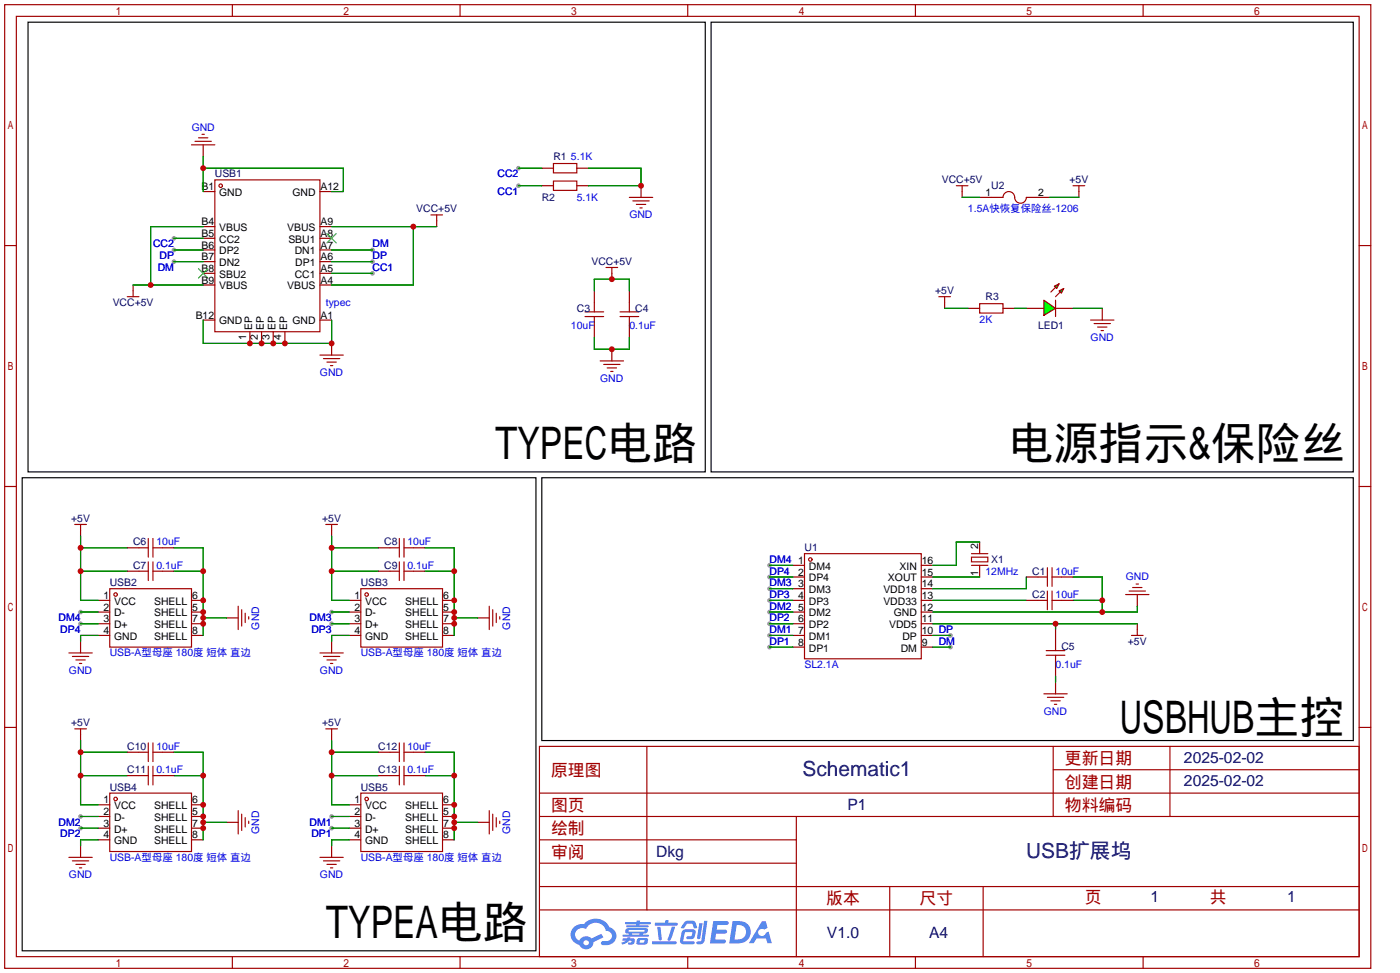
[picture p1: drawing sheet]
<svg xmlns="http://www.w3.org/2000/svg" width="305mm" height="212mm" viewBox="0 0 305 212" stroke-linecap="round" stroke-linejoin="round" font-family="sans-serif">
<g fill="#999">
<circle cx="167.4" cy="122.9" r=".51"/>
<circle cx="167.4" cy="125.5" r=".51"/>
<circle cx="167.4" cy="128" r=".51"/>
<circle cx="167.4" cy="130.6" r=".51"/>
<circle cx="167.4" cy="133.1" r=".51"/>
<circle cx="167.4" cy="135.6" r=".51"/>
<circle cx="167.4" cy="138.2" r=".51"/>
<circle cx="167.4" cy="140.7" r=".51"/>
<circle cx="206.8" cy="140.7" r=".51"/>
<circle cx="206.8" cy="138.2" r=".51"/>
<circle cx="81" cy="56.9" r=".51"/>
<circle cx="81" cy="54.4" r=".51"/>
<circle cx="37.8" cy="56.9" r=".51"/>
<circle cx="37.8" cy="54.4" r=".51"/>
<circle cx="17.5" cy="133.1" r=".51"/>
<circle cx="17.5" cy="135.6" r=".51"/>
<circle cx="72.1" cy="133.1" r=".51"/>
<circle cx="72.1" cy="135.6" r=".51"/>
<circle cx="17.5" cy="177.5" r=".51"/>
<circle cx="17.5" cy="180.1" r=".51"/>
<circle cx="72.1" cy="177.5" r=".51"/>
<circle cx="72.1" cy="180.1" r=".51"/>
<circle cx="81" cy="59.4" r=".51"/>
<circle cx="37.8" cy="51.8" r=".51"/>
<circle cx="112.8" cy="40.4" r=".51"/>
<circle cx="112.8" cy="36.6" r=".51"/>
</g>
<g fill="none" stroke="#a10000" stroke-width=".25">
<path d="M1 1h297.2v209.6h-297.2zM3.6 3.6h292.1v204.4h-292.1zM50.5 1v2.6M100.1 1v2.6M149.6 1v2.6M199.1 1v2.6M248.7 1v2.6M1 53.4h2.6M295.7 53.4h2.5M1 105.8h2.6M295.7 105.8h2.5M1 158.2h2.6"/>
<path d="M295.7 158.2h2.5M117.3 162.3h178.4v45.7h-178.4zM117.3 177.5h178.4M117.3 172.5h178.4M140.7 162.3v35.6M173.2 177.5v30.5M229.1 162.3v15.2M229.1 167.4h66.6M254.5 162.3v15.2M117.3 182.6h55.9M117.3 197.9h178.4M117.3 192.8h178.4"/>
<path d="M117.3 187.7h55.9M193.5 192.8v15.2M213.9 192.8v15.2M50.5 208v2.6M100.1 208v2.6M149.6 208v2.6M199.1 208v2.6M248.7 208v2.6"/>
</g>
<g fill="#5487ff">
<path d="M155.2 200.3h2.6a.48 .48 0 0 1 .7 .4 .48 .48 0 0 1-.6 .4h-1.8l-.2 1.1h1.9a.43 .43 0 0 1 .4 .4 .43 .43 0 0 1-.5 .4h-1.9l-.2 1.3h1.7a.45 .45 0 0 1 .5 .2 .45 .45 0 0 1-.1 .6h-3.3z"/>
<path d="M165.7 200.3h.9l.4 1.5-.8 .3a.84 .84 0 0 0-1.2 .3 .84 .84 0 0 0 .4 1.1 .84 .84 0 0 0 1.1-.4l.1-.2 .6-.3 .7 2.5h-1l-.2-1h-2.1l-.6 1h-1.1z"/>
<path d="M152.1 200.8h.7l-.5 3.1a.36 .36 0 0 1-.3 .3 .36 .36 0 0 1-.4-.3z"/>
<path d="M153.2 200.2h.7l-.6 4.3a1.13 1.13 0 0 1-1.8 .6l.2-.4h.7l.2-.2z"/>
<path d="M148.9 200.6l.6-.4h1a.77 .77 0 0 1 .9 .5l.3 1-.2 .2h-.5l-.3-.9-.2-.2-1 .1-.7 1-.6-.1-.1-.2z"/>
<path d="M148.4 202.4l.6-.3h1.7a.81 .81 0 0 1 .7 .5 .81 .81 0 0 1-.2 .8 .81 .81 0 0 1-.9 .8h-.7a.32 .32 0 0 1-.3-.3 .32 .32 0 0 1 .4-.3h.7l.2-.9-1.6 .1-.4 1.8 2.2 .1a.32 .32 0 0 1 .3 .4 .32 .32 0 0 1-.4 .2h-2.2l-.5-.3-.1-.5z"/>
<path d="M141.9 204.7h5a.33 .33 0 0 1 .3 .3 .33 .33 0 0 1-.3 .3h-4.9l-.2-.1z"/>
<path d="M146.1 201.5h.8l-.7 2a.98 .98 0 0 1-.7 1.1l-.3-.3z"/>
<path d="M143 201.6h.7l.3 2.5a.34 .34 0 0 1-.3 .4 .34 .34 0 0 1-.4-.3z"/>
<path d="M142.5 200.7h2.1l.3-.6h.6l-.1 .6h1.7a.32 .32 0 0 1 .4 .3 .32 .32 0 0 1-.4 .3h-4.5l-.2-.2z"/>
<path d="M135.5 204.1h.9l.1-.3h.6v.3h.8a.82 .82 0 0 1-.5 1.3h-.8v-.4l.7-.1 .1-.3a.68 .68 0 0 0-1 .4l-1.1 .4-.1-.4 .9-.5h-.7z"/>
<path d="M136 200.5h2.4l.1-.3h.7v.3h2.2l.2 .3-.2 .2h-2.3v.2h1.8l.2 .3-.2 .1h-4.5l-.1-.4h2l.1-.2h-2.3l-.1-.2z"/>
<path d="M159.4 200.3l-.8 4.9h1.7a2.5 2.5 0 0 0 3-2.5 2.5 2.5 0 0 0-3.1-2.4zM160.3 201.1a1.61 1.61 0 0 1 2 1.5 1.61 1.61 0 0 1-1.8 1.7h-.7z"/>
<path d="M136.2 202a.55 .55 0 0 0-.2 .8 .55 .55 0 0 0 .7 .2l.1 .3h-1.3v.3l5.4 .1 .3-.2-.2-.2h-1.2l.2-.3a.7 .7 0 0 0 .8-.3 .7 .7 0 0 0 0-.8l-4.2-.1zM136.8 202.3l3.3-.1 .1 .1-.2 .3h-3.2zM137.5 203h1.7l-.2 .3h-1.4z"/>
<path d="M138.6 204.2a1.05 1.05 0 0 0 0 1.2 2.91 2.91 0 0 0 2.2-.2 .98 .98 0 0 0 0-1.2h-1.6zM139.2 204.5l.9-.1 .1 .4-.2 .2-.8-.1z"/>
<path d="M124.9 201.6a2.23 2.23 0 0 0-.7 2.3 2.23 2.23 0 0 0 1.8 1.6 1.58 1.58 0 0 0 1.8 .9 1.58 1.58 0 0 0 1.3-1.5l2.2-1.1-.5-.7-2.1 1a1.65 1.65 0 0 0-2.7 .4 1.47 1.47 0 0 1-.7-2.1 1.47 1.47 0 0 1 2.2-.4 2.3 2.3 0 0 1 2.3-1.3 2.3 2.3 0 0 1 2 1.7 1.12 1.12 0 0 1 1.3 1 1.12 1.12 0 0 1-1.1 1.2h-.7a.45 .45 0 0 0-.6 .4 .45 .45 0 0 0 .5 .5 2.21 2.21 0 0 0 2.2-.5 2.21 2.21 0 0 0 .5-2.3 2.13 2.13 0 0 0-1.3-1.1 3.3 3.3 0 0 0-5.6-.7l-1.1 .1zM127 205a.57 .57 0 0 1 1.1 0 .57 .57 0 0 1-1.1 0z"/>
</g>
<g fill="none" stroke="#a10000" stroke-width=".25">
<path d="M41.7 31.5h5M42.4 30.7h3.6M43.2 30h2M43.9 29.2h.5M46.7 39.1h22.9v33h-22.9zM120.4 35.6h5.1v2h-5.1zM120.4 39.4h5.1v2h-5.1zM93.7 46.7h2.6M95 46.7v1.3M131.8 58.2h2.6M133.1 58.2v1.2M136.9 42.9h5.1"/>
<path d="M137.7 43.7h3.5M138.4 44.4h2.1M139.2 45.2h.5M208 40.4h2.6M209.3 40.4v1.3M215.6 42.9h2.6a1.27 1.27 0 0 1 1.3-1.2 1.27 1.27 0 0 1 1.2 1.2 1.27 1.27 0 0 0 1.3 1.3 1.27 1.27 0 0 0 1.3-1.3h2.5M233.4 40.4h2.6M234.7 40.4v1.3M27.7 64.5h2.5M29 63.2v1.3M69.6 77.2h5.1M70.4 78h3.5"/>
<path d="M71.1 78.7h2.1M71.9 79.5h.5M127.3 68.8h4M127.3 67.8h4M129.3 65.8v2M129.3 68.8v2.1M130.6 78.5h5M131.3 79.2h3.6M134.9 68.8h4M134.9 67.8h4M136.9 65.8v2M136.9 68.8v2.1"/>
<path d="M213.1 66h5.1v2.1h-5.1zM229.6 65.3v3.5M132.1 80h2M132.8 80.8h.5M16.3 114h2.5M17.5 114v1.3M30.2 119.1h2.1M32.3 117.1v4.1M33.3 119.1h2M33.3 117.1v4.1M70.9 114h2.5M72.1 114v1.3"/>
<path d="M84.8 119.1h2.1M86.9 117.1v4.1M87.9 119.1h2M87.9 117.1v4.1M23.9 128h17.8v12.7h-17.8zM30.2 124.2h2.1M32.3 122.2v4M33.3 122.2v4M33.3 124.2h2M51.8 131.8v5.1M52.6 132.6v3.5M53.3 133.4v2"/>
<path d="M54.1 134.1v.5M78.5 128h17.8v12.7h-17.8zM84.8 124.2h2.1M86.9 122.2v4M87.9 124.2h2M87.9 122.2v4M106.4 131.8v5.1M107.2 132.6v3.5M107.9 133.4v2M108.7 134.1v.5M175 120.4h25.4v22.9h-25.4zM211.3 121.2h3.6v1h-3.6z"/>
<path d="M211.3 122.9h3.6M211.3 120.4h3.6M225.8 125.5h2M225.8 130.6h2M227.8 123.4v4.1M227.8 128.5v4.1M228.9 125.5h2M228.9 123.4v4.1M228.9 128.5v4.1M228.9 130.6h2M229.6 139.4v2.1M244.9 129.3h5"/>
<path d="M245.6 128.5h3.6M246.1 138.2h2.6M246.4 127.8h2M247.1 127h.5M247.4 136.9v1.3M15 142h5.1M15.7 142.7h3.6M16.3 158.5h2.5M16.5 143.5h2M17.3 144.3h.5M17.5 158.5v1.3M69.6 142h5.1"/>
<path d="M70.4 142.7h3.5M70.9 158.5h2.5M71.1 143.5h2.1M71.9 144.3h.5M72.1 158.5v1.3M227.1 150.9h5.1M227.6 141.5h4M227.6 142.5h4M227.8 151.6h3.6M228.6 152.4h2M229.4 153.2h.5M229.6 142.5v2"/>
<path d="M23.9 172.5h17.8v12.7h-17.8zM30.2 163.6h2.1M30.2 168.7h2.1M32.3 161.5v4.1M32.3 166.6v4.1M33.3 161.5v4.1M33.3 166.6v4.1M33.3 163.6h2M33.3 168.7h2M51.8 176.3v5.1M52.6 177v3.6M53.3 177.8v2"/>
<path d="M54.1 178.6v.5M78.5 172.5h17.8v12.7h-17.8zM84.8 163.6h2.1M84.8 168.7h2.1M86.9 161.5v4.1M86.9 166.6v4.1M87.9 161.5v4.1M87.9 166.6v4.1M87.9 163.6h2M87.9 168.7h2M106.4 176.3v5.1M107.2 177v3.6"/>
<path d="M107.9 177.8v2M108.7 178.6v.5M15 186.4h5.1M15.7 187.2h3.6M16.5 188h2M17.3 188.7h.5M69.6 186.4h5.1M70.4 187.2h3.5M71.1 188h2.1M71.9 188.7h.5"/>
<circle cx="48" cy="40.4" r=".38"/>
<circle cx="25.1" cy="129.3" r=".38"/>
<circle cx="79.8" cy="129.3" r=".38"/>
<circle cx="176.3" cy="121.7" r=".38"/>
<circle cx="25.1" cy="173.7" r=".38"/>
<circle cx="79.8" cy="173.7" r=".38"/>
</g>
<g fill="none" stroke="#870000" stroke-width=".25">
<path d="M44.2 31.5v2.5M117.9 36.6h2.5M125.5 36.6h2.5M44.2 41.7h2.5M44.2 49.3h2.5M44.2 51.8h2.5M44.2 54.4h2.5M44.2 56.9h2.5M44.2 59.4h2.5M69.6 41.7h2.5M69.6 49.3h2.5M69.6 51.8h2.5"/>
<path d="M69.6 54.4h2.5M69.6 56.9h2.5M69.6 59.4h2.5M95 48v1.3M117.9 40.4h2.5M125.5 40.4h2.5M133.1 59.4v1.3M139.4 40.4v2.5M209.3 41.7v1.2M213.1 42.9h2.5M225.8 42.9h2.5M234.7 41.7v1.2"/>
<path d="M29 62v1.2M44.2 62h2.5M44.2 69.6h2.5M54.4 72.1v2.6M56.9 72.1v2.6M59.4 72.1v2.6M62 72.1v2.6M69.6 62h2.5M69.6 69.6h2.5M72.1 74.7v2.5M129.3 63.2v2.6M129.3 70.9v2.5"/>
<path d="M133.1 75.9v2.6M136.9 63.2v2.6M136.9 70.9v2.5M210.6 67.1h2.5M218.2 67.1h2.5M223.3 67.1h3.8M229.6 67.1h3.8M17.5 115.3v1.3M27.7 119.1h2.5M35.3 119.1h2.5M72.1 115.3v1.3M82.3 119.1h2.5"/>
<path d="M89.9 119.1h2.6M213.1 117.9v2.5M17.5 139.4v2.6M21.3 130.6h2.6M21.3 133.1h2.6M21.3 135.6h2.6M21.3 138.2h2.6M27.7 124.2h2.5M35.3 124.2h2.5M41.7 130.6h2.5M41.7 133.1h2.5M41.7 135.6h2.5"/>
<path d="M41.7 138.2h2.5M49.3 134.4h2.5M72.1 139.4v2.6M75.9 130.6h2.6M75.9 133.1h2.6M75.9 135.6h2.6M75.9 138.2h2.6M82.3 124.2h2.5M89.9 124.2h2.6M96.3 130.6h2.5M96.3 133.1h2.5M96.3 135.6h2.5"/>
<path d="M96.3 138.2h2.5M103.9 134.4h2.5M172.5 122.9h2.5M172.5 125.5h2.5M172.5 128h2.5M172.5 130.6h2.5M172.5 133.1h2.5M172.5 135.6h2.5M172.5 138.2h2.5M200.4 122.9h2.5M200.4 125.5h2.5M200.4 128h2.5"/>
<path d="M200.4 130.6h2.5M200.4 133.1h2.5M200.4 135.6h2.5M200.4 138.2h2.5M213.1 122.9v2.6M223.3 125.5h2.5M223.3 130.6h2.5M229.6 136.9v2.5M230.9 125.5h2.5M230.9 130.6h2.5M247.4 129.3v2.5M247.4 135.6v1.3"/>
<path d="M17.5 159.8v1.2M72.1 159.8v1.2M172.5 140.7h2.5M200.4 140.7h2.5M229.6 144.5v2.6M229.6 148.3v2.6M21.3 175h2.6M21.3 177.5h2.6M27.7 163.6h2.5M27.7 168.7h2.5M35.3 163.6h2.5M35.3 168.7h2.5"/>
<path d="M41.7 175h2.5M41.7 177.5h2.5M49.3 178.8h2.5M75.9 175h2.6M75.9 177.5h2.6M82.3 163.6h2.5M82.3 168.7h2.5M89.9 163.6h2.6M89.9 168.7h2.6M96.3 175h2.5M96.3 177.5h2.5M103.9 178.8h2.5"/>
<path d="M17.5 183.9v2.5M21.3 182.6h2.6M21.3 180.1h2.6M41.7 182.6h2.5M41.7 180.1h2.5M72.1 183.9v2.5M75.9 182.6h2.6M75.9 180.1h2.6M96.3 182.6h2.5M96.3 180.1h2.5"/>
</g>
<path d="M43.2 58.4l2 2.1M45.2 58.4l-2 2.1M71.1 50.8l2.1 2M73.2 50.8l-2.1 2" fill="none" stroke="#3c3" stroke-width=".25"/>
<g fill="none" stroke="#008700" stroke-width=".25">
<path d="M44.2 34v7.7M44.2 36.6h30.5v5.1h-2.6M112.8 36.6h5.1M128 36.6h11.4v3.8h-11.4M37.8 56.9h6.4M37.8 54.4h6.4M37.8 51.8h6.4M44.2 49.3h-11.4v12.7M72.1 56.9h8.9M72.1 54.4h8.9M72.1 49.3h22.9M72.1 59.4h8.9"/>
<path d="M89.9 49.3v12.7h-17.8M112.8 40.4h5.1M209.3 42.9h3.8M228.3 42.9h6.4M29 62h15.2M44.2 69.6v5.1h27.9v-5.1M129.3 63.2v-2.5h7.6v2.5M129.3 73.4v2.5h7.6v-2.5M17.5 116.6v14h3.8M17.5 119.1h10.2M37.8 119.1h6.4v19.1M72.1 116.6v14h3.8"/>
<path d="M72.1 119.1h10.2M92.5 119.1h6.3v19.1M213.1 117.9h-5.1v5h-5.1M17.5 133.1h3.8M17.5 135.6h3.8M17.5 124.2h10.2M21.3 138.2h-3.8v1.2M37.8 124.2h6.4M44.2 134.4h5.1M72.1 133.1h3.8M72.1 135.6h3.8M72.1 124.2h10.2"/>
<path d="M75.9 138.2h-3.8v1.2M92.5 124.2h6.3M98.8 134.4h5.1M167.4 122.9h5.1M167.4 125.5h5.1M167.4 128h5.1M167.4 130.6h5.1M167.4 133.1h5.1M167.4 135.6h5.1M167.4 138.2h5.1M202.9 125.5h10.2M202.9 130.6h20.4"/>
<path d="M202.9 135.6h44.5M202.9 138.2h3.9M223.3 125.5v2.5h-20.4M229.6 135.6v1.3M233.4 125.5h6.4v7.6M233.4 130.6h6.4M247.4 131.8v1.3h-44.5M167.4 140.7h5.1M202.9 140.7h3.9M229.6 147.1v1.2M17.5 161v14h3.8M17.5 177.5h3.8"/>
<path d="M17.5 168.7h10.2M17.5 163.6h10.2M37.8 163.6h6.4v19M37.8 168.7h6.4M44.2 178.8h5.1M72.1 161v14h3.8M72.1 177.5h3.8M72.1 168.7h10.2M72.1 163.6h10.2M92.5 163.6h6.3v19M92.5 168.7h6.3M98.8 178.8h5.1"/>
<path d="M17.5 180.1h3.8M21.3 182.6h-3.8v1.3M72.1 180.1h3.8M75.9 182.6h-3.8v1.3"/>
</g>
<g fill="#0f0" stroke="#a10000" stroke-width=".25">
<path d="M227.1 65.3l2.5 1.8-2.5 1.5z"/>
<path d="M229.4 62.2l1-.5-.5 1z"/>
<path d="M230.4 63.2l1-.5-.5 1.1z"/>
</g>
<path d="M204.2 64.5h2.6M205.5 64.5v1.3M229.6 62.5l-1 1M230.6 63.5l-1 1M237.2 69.6h5.1M238 70.4h3.6M238.8 71.1h2M239.5 71.9h.5" fill="none" stroke="#a10000" stroke-width=".25"/>
<path d="M205.5 65.8v1.3M239.8 67.1v2.5" fill="none" stroke="#870000" stroke-width=".25"/>
<path d="M205.5 67.1h5.1M220.7 67.1h2.6M233.4 67.1h6.4" fill="none" stroke="#008700" stroke-width=".25"/>
<path d="M6.1 4.8h147.3v97.8h-147.3zM154.7 4.8h139.7v97.8h-139.7zM4.8 103.9h111.8v102.9h-111.8zM117.9 103.9h176.5v57.1h-176.5z" fill="none" stroke="#000" stroke-width=".25"/>
<g fill="#c00">
<circle cx="239.8" cy="133.1" r=".63"/>
<circle cx="239.8" cy="130.6" r=".63"/>
<circle cx="229.6" cy="135.6" r=".63"/>
<circle cx="32.8" cy="62" r=".63"/>
<circle cx="89.9" cy="49.3" r=".63"/>
<circle cx="44.2" cy="36.6" r=".63"/>
<circle cx="59.4" cy="74.7" r=".63"/>
<circle cx="62" cy="74.7" r=".63"/>
<circle cx="56.9" cy="74.7" r=".63"/>
<circle cx="54.4" cy="74.7" r=".63"/>
<circle cx="72.1" cy="74.7" r=".63"/>
<circle cx="133.1" cy="60.7" r=".63"/>
<circle cx="133.1" cy="75.9" r=".63"/>
<circle cx="44.2" cy="130.6" r=".63"/>
<circle cx="44.2" cy="133.1" r=".63"/>
<circle cx="44.2" cy="134.4" r=".63"/>
<circle cx="44.2" cy="135.6" r=".63"/>
<circle cx="44.2" cy="124.2" r=".63"/>
<circle cx="17.5" cy="124.2" r=".63"/>
<circle cx="17.5" cy="119.1" r=".63"/>
<circle cx="98.8" cy="130.6" r=".63"/>
<circle cx="98.8" cy="133.1" r=".63"/>
<circle cx="98.8" cy="134.4" r=".63"/>
<circle cx="98.8" cy="135.6" r=".63"/>
<circle cx="98.8" cy="124.2" r=".63"/>
<circle cx="72.1" cy="124.2" r=".63"/>
<circle cx="72.1" cy="119.1" r=".63"/>
<circle cx="44.2" cy="175" r=".63"/>
<circle cx="44.2" cy="177.5" r=".63"/>
<circle cx="44.2" cy="178.8" r=".63"/>
<circle cx="44.2" cy="180.1" r=".63"/>
<circle cx="44.2" cy="168.7" r=".63"/>
<circle cx="17.5" cy="168.7" r=".63"/>
<circle cx="17.5" cy="163.6" r=".63"/>
<circle cx="98.8" cy="175" r=".63"/>
<circle cx="98.8" cy="177.5" r=".63"/>
<circle cx="98.8" cy="178.8" r=".63"/>
<circle cx="98.8" cy="180.1" r=".63"/>
<circle cx="98.8" cy="168.7" r=".63"/>
<circle cx="72.1" cy="168.7" r=".63"/>
<circle cx="72.1" cy="163.6" r=".63"/>
<circle cx="139.4" cy="40.4" r=".63"/>
</g>
<g font-size="9.8">
<text x="107.7" y="99.8">TYPEC电路</text>
<text x="219.5" y="99.8">电源指示&amp;保险丝</text>
<text x="243.6" y="159.5">USBHUB主控</text>
<text x="70.9" y="203.9">TYPEA电路</text>
</g>
<g font-size="4.5" fill="#000080">
<text x="174.6" y="168.8">Schematic1</text>
<text x="223.2" y="186.6">USB扩展坞</text>
</g>
<g font-size="3.7" fill="#a00000">
<text x="231.6" y="166.2">更新日期</text>
<text x="119.9" y="168.7">原理图</text>
<text x="231.6" y="171.2">创建日期</text>
<text x="119.9" y="176.3">图页</text>
<text x="231.6" y="176.3">物料编码</text>
<text x="119.9" y="181.4">绘制</text>
<text x="119.9" y="186.5">审阅</text>
<text x="179.7" y="196.6">版本</text>
<text x="200" y="196.6">尺寸</text>
<text x="236" y="196.4">页</text>
<text x="263.1" y="196.4">共</text>
</g>
<g font-size="3.4" fill="#000080">
<text x="257.6" y="165.9">2025-02-02</text>
<text x="257.6" y="171">2025-02-02</text>
<text x="184.4" y="176.1">P1</text>
<text x="142.7" y="186.3">Dkg</text>
<text x="250.3" y="196.2">1</text>
<text x="280" y="196.2">1</text>
<text x="179.9" y="204">V1.0</text>
<text x="202.1" y="204">A4</text>
</g>
<g font-size="2.3" fill="#00f">
<text x="41.7" y="28.4">GND</text>
<text x="124.2" y="34.8">5.1K</text>
<text x="108.2" y="38.6">CC2</text>
<text x="108.2" y="42.4">CC1</text>
<text x="125.5" y="43.7">5.1K</text>
<text x="136.9" y="47.5">GND</text>
<text x="210.6" y="46.2">1.5A快恢复保险丝-1206</text>
<text x="33.3" y="53.8">CC2</text>
<text x="81" y="53.8">DM</text>
<text x="34.3" y="58.9">DM</text>
<text x="34.7" y="56.4">DP</text>
<text x="81" y="56.4">DP</text>
<text x="81" y="58.9">CC1</text>
<text x="70.9" y="66.5">typec</text>
<text x="124.2" y="71.6">10uF</text>
<text x="136.9" y="71.6">0.1uF</text>
<text x="213.1" y="70.3">2K</text>
<text x="237.2" y="74.1">GND</text>
<text x="69.6" y="81.8">GND</text>
<text x="130.6" y="83">GND</text>
<text x="34" y="118.6">10uF</text>
<text x="88.6" y="118.6">10uF</text>
<text x="34" y="123.7">0.1uF</text>
<text x="88.6" y="123.7">0.1uF</text>
<text x="167.4" y="122.4">DM4</text>
<text x="167.4" y="124.9">DP4</text>
<text x="214.4" y="124.9">12MHz</text>
<text x="229.6" y="124.9">10uF</text>
<text x="167.4" y="127.5">DM3</text>
<text x="167.4" y="130">DP3</text>
<text x="229.6" y="130">10uF</text>
<text x="244.9" y="126.2">GND</text>
<text x="12.7" y="135.1">DM4</text>
<text x="13.1" y="137.6">DP4</text>
<text x="56.4" y="136.9" transform="rotate(-90 56.4 136.9)">GND</text>
<text x="67.3" y="135.1">DM3</text>
<text x="67.7" y="137.6">DP3</text>
<text x="111" y="136.9" transform="rotate(-90 111 136.9)">GND</text>
<text x="167.4" y="132.6">DM2</text>
<text x="167.4" y="135.1">DP2</text>
<text x="167.4" y="137.6">DM1</text>
<text x="23.9" y="142.7">USB-A型母座 180度 短体 直边</text>
<text x="78.5" y="142.7">USB-A型母座 180度 短体 直边</text>
<text x="167.4" y="140.2">DP1</text>
<text x="204.2" y="140.2">DM</text>
<text x="15" y="146.5">GND</text>
<text x="69.6" y="146.5">GND</text>
<text x="175" y="145.3">SL2.1A</text>
<text x="229.6" y="145.3">0.1uF</text>
<text x="227.1" y="155.4">GND</text>
<text x="34" y="163">10uF</text>
<text x="88.6" y="163">10uF</text>
<text x="34" y="168.1">0.1uF</text>
<text x="88.6" y="168.1">0.1uF</text>
<text x="12.7" y="179.5">DM2</text>
<text x="67.3" y="179.5">DM1</text>
<text x="13.1" y="182.1">DP2</text>
<text x="56.4" y="181.4" transform="rotate(-90 56.4 181.4)">GND</text>
<text x="67.7" y="182.1">DP1</text>
<text x="111" y="181.4" transform="rotate(-90 111 181.4)">GND</text>
<text x="15" y="191">GND</text>
<text x="23.9" y="187.2">USB-A型母座 180度 短体 直边</text>
<text x="69.6" y="191">GND</text>
<text x="78.5" y="187.2">USB-A型母座 180度 短体 直边</text>
</g>
<g font-size="2.3" fill="#000080">
<text x="120.4" y="34.8">R1</text>
<text x="46.7" y="38.6">USB1</text>
<text x="204.9" y="39.8">VCC+5V</text>
<text x="215.6" y="41.1">U2</text>
<text x="232.6" y="39.8">+5V</text>
<text x="90.6" y="46.2">VCC+5V</text>
<text x="117.9" y="43.7">R2</text>
<text x="128.7" y="57.6">VCC+5V</text>
<text x="203.4" y="64">+5V</text>
<text x="214.4" y="65.2">R3</text>
<text x="24.5" y="66.5">VCC+5V</text>
<text x="125.5" y="67.8">C3</text>
<text x="138.2" y="67.8">C4</text>
<text x="225.8" y="71.6">LED1</text>
<text x="15.5" y="113.5">+5V</text>
<text x="70.1" y="113.5">+5V</text>
<text x="29" y="118.6">C6</text>
<text x="83.6" y="118.6">C8</text>
<text x="175" y="119.9">U1</text>
<text x="29" y="123.7">C7</text>
<text x="83.6" y="123.7">C9</text>
<text x="215.6" y="122.4">X1</text>
<text x="224.5" y="124.9">C1</text>
<text x="23.9" y="127.5">USB2</text>
<text x="78.5" y="127.5">USB3</text>
<text x="224.5" y="130">C2</text>
<text x="230.9" y="141.4">C5</text>
<text x="245.3" y="140.2">+5V</text>
<text x="15.5" y="158">+5V</text>
<text x="70.1" y="158">+5V</text>
<text x="27.7" y="163">C10</text>
<text x="82.3" y="163">C12</text>
<text x="23.9" y="171.9">USB4</text>
<text x="27.7" y="168.1">C11</text>
<text x="78.5" y="171.9">USB5</text>
<text x="82.3" y="168.1">C13</text>
</g>
<g font-size="2.3">
<text x="43.8" y="41.3">B1</text>
<text x="69.7" y="41.3">A12</text>
<text x="47.7" y="42.6">GND</text>
<text x="63.6" y="42.6">GND</text>
<text x="214.4" y="42.6">1</text>
<text x="225.8" y="42.6">2</text>
<text x="43.8" y="49">B4</text>
<text x="43.8" y="51.5">B5</text>
<text x="47.7" y="50.2">VBUS</text>
<text x="47.7" y="52.8">CC2</text>
<text x="62.5" y="50.2">VBUS</text>
<text x="62.7" y="52.8">SBU1</text>
<text x="69.7" y="51.5">A8</text>
<text x="69.7" y="49">A9</text>
<text x="43.8" y="54">B6</text>
<text x="43.8" y="56.6">B7</text>
<text x="43.8" y="59.1">B8</text>
<text x="47.7" y="55.3">DP2</text>
<text x="47.7" y="57.9">DN2</text>
<text x="64.1" y="55.3">DN1</text>
<text x="64.2" y="57.9">DP1</text>
<text x="69.7" y="59.1">A5</text>
<text x="69.7" y="56.6">A6</text>
<text x="69.7" y="54">A7</text>
<text x="43.8" y="61.7">B9</text>
<text x="47.7" y="60.4">SBU2</text>
<text x="47.7" y="62.9">VBUS</text>
<text x="62.5" y="62.9">VBUS</text>
<text x="64.1" y="60.4">CC1</text>
<text x="69.7" y="61.7">A4</text>
<text x="42.6" y="69.3">B12</text>
<text x="47.7" y="70.6">GND</text>
<text x="54.8" y="71.7" transform="rotate(-90 54.8 71.7)">EP</text>
<text x="57.4" y="71.7" transform="rotate(-90 57.4 71.7)">EP</text>
<text x="59.9" y="71.7" transform="rotate(-90 59.9 71.7)">EP</text>
<text x="62.4" y="71.7" transform="rotate(-90 62.4 71.7)">EP</text>
<text x="63.6" y="70.6">GND</text>
<text x="69.7" y="69.3">A1</text>
<text x="53.6" y="74" transform="rotate(-90 53.6 74)">1</text>
<text x="56.1" y="74" transform="rotate(-90 56.1 74)">2</text>
<text x="58.6" y="74" transform="rotate(-90 58.6 74)">3</text>
<text x="61.2" y="74" transform="rotate(-90 61.2 74)">4</text>
<text x="212.8" y="119.4" transform="rotate(-90 212.8 119.4)">2</text>
<text x="173.6" y="122.6">1</text>
<text x="173.6" y="125.2">2</text>
<text x="175.9" y="123.9">DM4</text>
<text x="195.7" y="123.9">XIN</text>
<text x="200.5" y="125.2">15</text>
<text x="200.5" y="122.6">16</text>
<text x="212.8" y="125.2" transform="rotate(-90 212.8 125.2)">1</text>
<text x="22.5" y="130.2">1</text>
<text x="24.8" y="131.5">VCC</text>
<text x="33.5" y="131.5">SHELL</text>
<text x="41.8" y="130.2">6</text>
<text x="77.1" y="130.2">1</text>
<text x="79.4" y="131.5">VCC</text>
<text x="88.1" y="131.5">SHELL</text>
<text x="96.4" y="130.2">6</text>
<text x="173.6" y="127.7">3</text>
<text x="173.6" y="130.2">4</text>
<text x="175.9" y="126.4">DP4</text>
<text x="175.9" y="129">DM3</text>
<text x="175.9" y="131.5">DP3</text>
<text x="192.2" y="131.5">VDD33</text>
<text x="192.2" y="129">VDD18</text>
<text x="193.2" y="126.4">XOUT</text>
<text x="200.5" y="130.2">13</text>
<text x="200.5" y="127.7">14</text>
<text x="22.5" y="137.9">4</text>
<text x="22.5" y="135.3">3</text>
<text x="22.5" y="132.8">2</text>
<text x="24.8" y="136.6">D+</text>
<text x="24.8" y="134.1">D-</text>
<text x="33.5" y="136.6">SHELL</text>
<text x="33.5" y="134.1">SHELL</text>
<text x="41.8" y="137.9">8</text>
<text x="41.8" y="135.3">7</text>
<text x="41.8" y="132.8">5</text>
<text x="77.1" y="137.9">4</text>
<text x="77.1" y="135.3">3</text>
<text x="77.1" y="132.8">2</text>
<text x="79.4" y="136.6">D+</text>
<text x="79.4" y="134.1">D-</text>
<text x="88.1" y="136.6">SHELL</text>
<text x="88.1" y="134.1">SHELL</text>
<text x="96.4" y="137.9">8</text>
<text x="96.4" y="135.3">7</text>
<text x="96.4" y="132.8">5</text>
<text x="173.6" y="132.8">5</text>
<text x="173.6" y="135.3">6</text>
<text x="173.6" y="137.9">7</text>
<text x="175.9" y="134.1">DM2</text>
<text x="175.9" y="136.6">DP2</text>
<text x="193.4" y="136.6">VDD5</text>
<text x="194.4" y="134.1">GND</text>
<text x="200.5" y="137.9">10 DP</text>
<text x="200.5" y="135.3">11</text>
<text x="200.5" y="132.8">12</text>
<text x="24.8" y="139.1">GND</text>
<text x="33.5" y="139.1">SHELL</text>
<text x="79.4" y="139.1">GND</text>
<text x="88.1" y="139.1">SHELL</text>
<text x="173.6" y="140.4">8</text>
<text x="175.9" y="139.1">DM1</text>
<text x="175.9" y="141.7">DP1</text>
<text x="195.9" y="141.7">DM</text>
<text x="196.3" y="139.1">DP</text>
<text x="200.5" y="140.4">9</text>
<text x="22.5" y="179.8">3</text>
<text x="22.5" y="177.2">2</text>
<text x="22.5" y="174.7">1</text>
<text x="24.8" y="178.5">D-</text>
<text x="24.8" y="176">VCC</text>
<text x="33.5" y="176">SHELL</text>
<text x="33.5" y="178.5">SHELL</text>
<text x="41.8" y="174.7">6</text>
<text x="41.8" y="179.8">7</text>
<text x="41.8" y="177.2">5</text>
<text x="77.1" y="179.8">3</text>
<text x="77.1" y="177.2">2</text>
<text x="77.1" y="174.7">1</text>
<text x="79.4" y="178.5">D-</text>
<text x="79.4" y="176">VCC</text>
<text x="88.1" y="176">SHELL</text>
<text x="88.1" y="178.5">SHELL</text>
<text x="96.4" y="174.7">6</text>
<text x="96.4" y="179.8">7</text>
<text x="96.4" y="177.2">5</text>
<text x="22.5" y="182.3">4</text>
<text x="24.8" y="183.6">GND</text>
<text x="24.8" y="181">D+</text>
<text x="33.5" y="183.6">SHELL</text>
<text x="33.5" y="181">SHELL</text>
<text x="41.8" y="182.3">8</text>
<text x="77.1" y="182.3">4</text>
<text x="79.4" y="183.6">GND</text>
<text x="79.4" y="181">D+</text>
<text x="88.1" y="183.6">SHELL</text>
<text x="88.1" y="181">SHELL</text>
<text x="96.4" y="182.3">8</text>
</g>
</svg>
